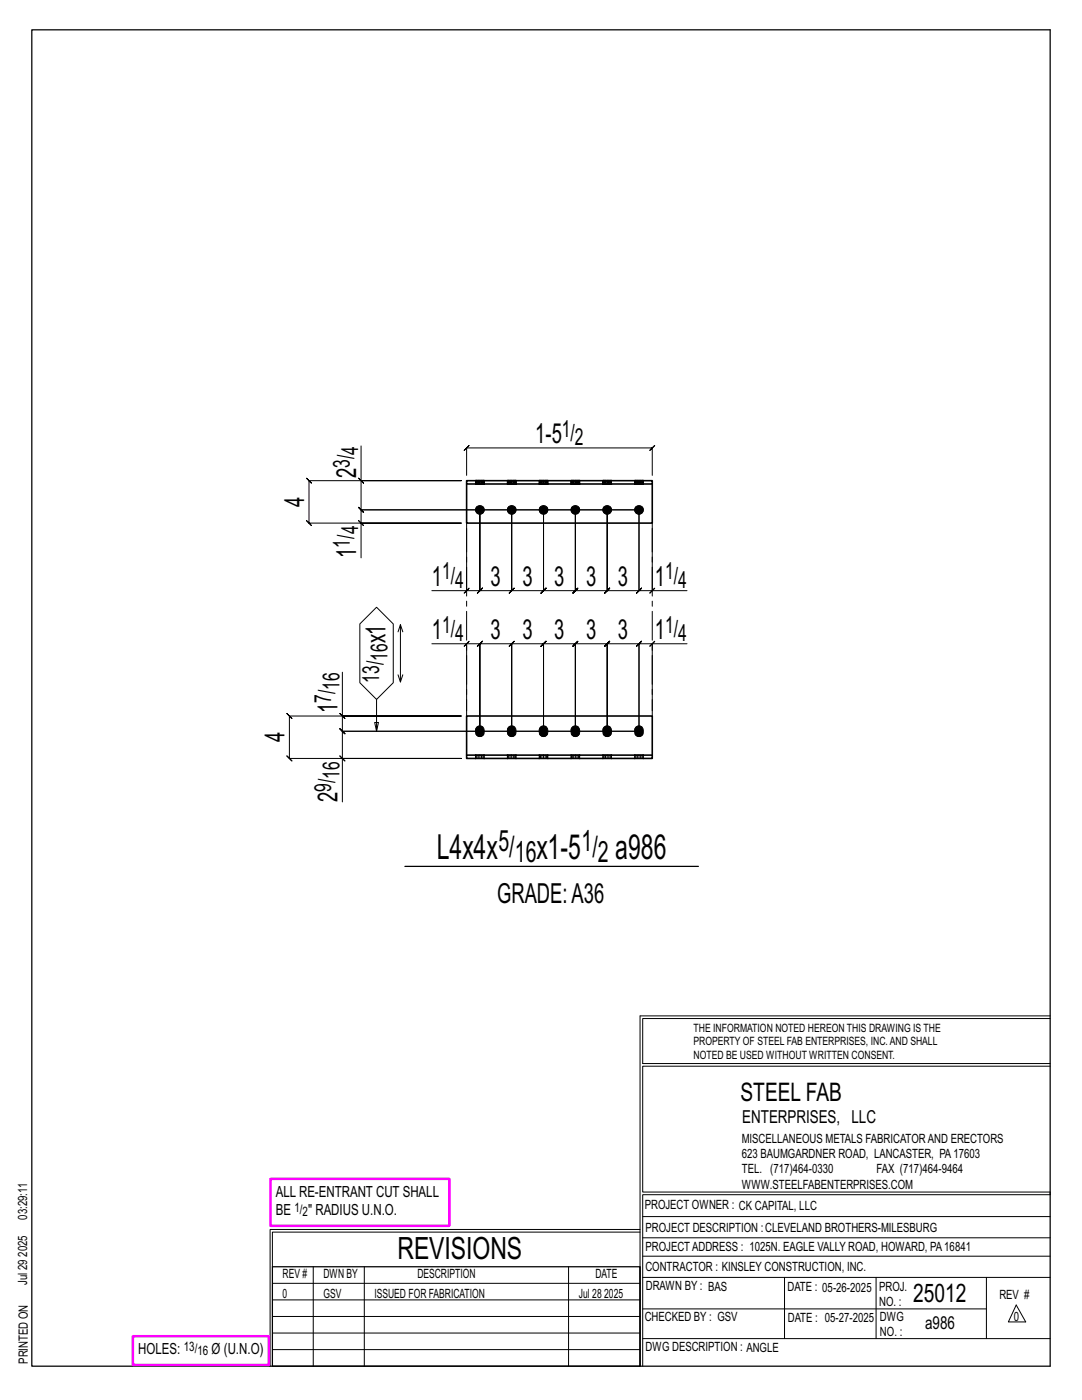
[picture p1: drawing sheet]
<svg xmlns="http://www.w3.org/2000/svg" width="216mm" height="279mm" viewBox="0 0 216 279" stroke-linecap="round" stroke-linejoin="round" font-family="sans-serif">
<g fill="none" stroke="#000" stroke-width=".2">
<path d="M71.5 95.4l1 1zM72 89v6.9h20h-30.3l-.5-.5 1 1-.5-.5v8.5l-.5-.5 1 1-.5-.5h30.3h-20v6.9M72 95.9v5.9l-.5-.5 1 1-.5-.5h55.5M93.1 94.9v-5.5l-.5 .5 1-1-.5 .5h37l-.5 .5 1-1-.5 .5v5.5M71.5 103.9l1 1zM93.1 105.5v12.4h-6.9M93.6 117.4l-1 1zM127.5 101.8h-55.5l-.5-.5 1 1-.5-.5v2.6M127.5 101.8v16.1l.5-.5-1 1 .5-.5h-6.3l.5-.5-1 1 .5-.5v-16.1v16.1l.5-.5-1 1 .5-.5h-6.4l.5-.5-1 1 .5-.5v-16.1v16.1l.5-.5-1 1 .5-.5h-6.3l.5-.5-1 1 .5-.5v-16.1v16.1l.5-.5-1 1 .5-.5h-6.4l.5-.5-1 1 .5-.5v-16.1v16.1l.5-.5-1 1 .5-.5h-6.3l.5-.5-1 1 .5-.5v-16.1v16.1l.5-.5-1 1 .5-.5h-2.7M127.5 101.8v16.1l-.5 .5 1-1-.5 .5h2.6M130.1 105.5v12.4h7M130.6 117.4l-1 1z"/>
<path d="M68.3 134.2v8.7h23.7h-34.3l-.5-.5 1 1-.5-.5v8.5l-.5-.5 1 1-.5-.5h34.3h-23.7v8.6M71.8 124.5l3.3-3.3 3.4 3.3v11.8l-3.4 3.3-3.3-3.3zM75.1 139.6v6.3l-.3-1.7h.7l-.4 1.7M79.4 134.7l.5 1.4 .5-1.4M79.9 124.7l-.5 1.4M80.4 126.1l-.5-1.4v11.4M86.2 128.5h6.9v13.3M93.1 128.5l.5-.5-1 1zM93.1 128.5h2.7l-.5 .5 1-1-.5 .5v17.4v-17.4l-.5 .5 1-1-.5 .5h6.3l-.5 .5 1-1-.5 .5v17.4v-17.4l-.5 .5 1-1-.5 .5h6.4l-.5 .5 1-1-.5 .5v17.4v-17.4l-.5 .5 1-1-.5 .5h6.3l-.5 .5 1-1-.5 .5v17.4v-17.4l-.5 .5 1-1-.5 .5h6.4l-.5 .5 1-1-.5 .5v17.4v-17.4l-.5 .5 1-1-.5 .5h6.3l-.5 .5 1-1-.5 .5v17.4M129.6 129l1-1zM130.1 128.5h-2.6l.5-.5-1 1 .5-.5v17.4M137.1 128.5h-7v13.3"/>
<path d="M67.8 150.9l1 1zM67.8 142.4l1 1zM68.3 142.9v3l-.5-.5 1 1-.5-.5h59.2M127.5 145.9h-59.2l-.5-.5 1 1-.5-.5v5.5M127.7 202.7v70M127.7 202.7h81.8M209.5 203.3h-81.3v9h81.3M209.5 212.8h-81.3v25.1h81.3v.5h-81.3v34.3M54.4 259.4h73.3M54.4 256.1h73.3M62.5 252.8v19.9M72.7 252.8v19.9"/>
<path d="M113.4 252.8v19.9M127.7 245.4h-73.8v27.3M127.7 245.9h-73.3v6.9M128.2 242.8h81.3M128.2 254.9h81.3M128.2 250.7h81.3M128.2 247h81.3M156.5 254.9v12.2M174.8 254.9v12.2M196.8 254.9v12.2M54.4 269.3h73.3M54.4 266h73.3"/>
<path d="M54.4 262.7h73.3M128.2 261.2h68.6M128.2 267.1h81.3M202.8 260.4l1.9 3.4h-3.5z"/>
</g>
<path d="M6.3 6h203.2v266.7h-203.2zM80.8 172.9h58.6M54.4 252.8h73.3v19.9h-73.3z" fill="none" stroke="#000" stroke-width=".25"/>
<path d="M54 235.3h35.6v9.3h-35.6zM26.5 266.7h27.1v5.7h-27.1z" fill="none" stroke="#f0f" stroke-width=".5"/>
<g fill="#000" stroke="#000" stroke-width=".2">
<path d="M95.1 145.1a.91 .91 0 0 1 1.2-.1 .91 .91 0 0 1 .3 1.1 .9 .9 0 0 1-1.1 .9 .9 .9 0 0 1-.6-1.3zM101.5 145.1a.91 .91 0 0 1 1.1-.1 .91 .91 0 0 1 .4 1.1 .9 .9 0 0 1-1.1 .9 .9 .9 0 0 1-.7-1.3zM107.8 145.1a.91 .91 0 0 1 1.2-.1 .91 .91 0 0 1 .3 1.1 .9 .9 0 0 1-1.1 .9 .9 .9 0 0 1-.6-1.3zM114.2 145.1a.91 .91 0 0 1 1.1-.1 .91 .91 0 0 1 .4 1.1 .9 .9 0 0 1-1.1 .9 .9 .9 0 0 1-.7-1.3zM120.5 145.1a.91 .91 0 0 1 1.2-.1 .91 .91 0 0 1 .3 1.1 .9 .9 0 0 1-1.1 .9 .9 .9 0 0 1-.6-1.3zM126.9 145.1a.91 .91 0 0 1 1.1-.1 .91 .91 0 0 1 .4 1.1 .9 .9 0 0 1-1.1 .9 .9 .9 0 0 1-.7-1.3z"/>
<circle cx="95.8" cy="101.8" r=".86"/>
<circle cx="102.1" cy="101.8" r=".86"/>
<circle cx="108.5" cy="101.8" r=".86"/>
<circle cx="114.8" cy="101.8" r=".86"/>
<circle cx="121.2" cy="101.8" r=".86"/>
<circle cx="127.5" cy="101.8" r=".86"/>
</g>
<g fill="none" stroke="#000" stroke-width=".32">
<path d="M93.1 95.9h37v.7h-37zM93.1 96.6v7.8h37v-7.8M94.9 95.9h1.7M94.9 96.6h1.7M101.2 95.9h1.8M101.2 96.6h1.8M107.6 95.9h1.7M107.6 96.6h1.7M113.9 95.9h1.8M113.9 96.6h1.8M120.3 95.9h1.7M120.3 96.6h1.7"/>
<path d="M126.6 95.9h1.8M126.6 96.6h1.8M93.1 150.7h37v.7h-37zM93.1 150.7v-7.8h37v7.8M94.9 150.7h.1M94.9 151.4h.1M96.6 150.7h.1M96.6 151.4h.1M101.2 150.7h.1M101.2 151.4h.1M103 150.7h.1M103 151.4h.1"/>
<path d="M107.6 150.7h.1M107.6 151.4h.1M109.3 150.7h.1M109.3 151.4h.1M113.9 150.7h.1M113.9 151.4h.1M115.7 150.7h.1M115.7 151.4h.1M120.3 150.7h.1M120.3 151.4h.1M122 150.7h.1M122 151.4h.1"/>
<path d="M126.6 150.7h.1M126.6 151.4h.1M128.4 150.7h.1M128.4 151.4h.1"/>
</g>
<g fill="none" stroke="#000" stroke-width=".2" stroke-dasharray="2 1.4">
<path d="M94.9 95.9l.1 .7zM94.9 95.9v.7M95 95.9h.1v.7h-.1zM95 95.9v.7zM95.1 95.9h.3v.7h-.3zM95.1 95.9v.7zM95.4 95.9h.4v.7h-.4zM95.4 95.9v.7zM95.8 95.9h.3v.7h-.3zM95.8 95.9v.7zM96.1 95.9h.3v.7h-.3zM96.1 95.9v.7z"/>
<path d="M96.4 95.9h.1v.7h-.1zM96.4 95.9v.7zM96.5 95.9l.1 .7zM96.5 95.9v.7zM96.6 96.6v-.7M101.2 95.9l.1 .7zM101.2 95.9v.7M101.3 95.9h.2v.7h-.2zM101.3 95.9v.7zM101.5 95.9h.3v.7h-.3zM101.5 95.9v.7zM101.8 95.9h.3v.7h-.3z"/>
<path d="M101.8 95.9v.7zM102.1 95.9h.3v.7h-.3zM102.1 95.9v.7zM102.4 95.9h.3v.7h-.3zM102.4 95.9v.7zM102.7 95.9h.2v.7h-.2zM102.7 95.9v.7zM102.9 95.9l.1 .7zM102.9 95.9v.7zM103 96.6v-.7M107.6 95.9l.1 .7zM107.6 95.9v.7"/>
<path d="M107.7 95.9h.1v.7h-.1zM107.7 95.9v.7zM107.8 95.9h.3v.7h-.3zM107.8 95.9v.7zM108.1 95.9h.4v.7h-.4zM108.1 95.9v.7zM108.5 95.9h.3v.7h-.3zM108.5 95.9v.7zM108.8 95.9h.3v.7h-.3zM108.8 95.9v.7zM109.1 95.9h.1v.7h-.1zM109.1 95.9v.7z"/>
<path d="M109.2 95.9l.1 .7zM109.2 95.9v.7zM109.3 96.6v-.7M113.9 95.9l.1 .7zM113.9 95.9v.7M114 95.9h.2v.7h-.2zM114 95.9v.7zM114.2 95.9h.3v.7h-.3zM114.2 95.9v.7zM114.5 95.9h.3v.7h-.3zM114.5 95.9v.7zM114.8 95.9h.3v.7h-.3z"/>
<path d="M114.8 95.9v.7zM115.1 95.9h.3v.7h-.3zM115.1 95.9v.7zM115.4 95.9h.2v.7h-.2zM115.4 95.9v.7zM115.6 95.9l.1 .7zM115.6 95.9v.7zM115.7 96.6v-.7M120.3 95.9l.1 .7zM120.3 95.9v.7M120.4 95.9h.1v.7h-.1zM120.4 95.9v.7z"/>
<path d="M120.5 95.9h.3v.7h-.3zM120.5 95.9v.7zM120.8 95.9h.4v.7h-.4zM120.8 95.9v.7zM121.2 95.9h.3v.7h-.3zM121.2 95.9v.7zM121.5 95.9h.3v.7h-.3zM121.5 95.9v.7zM121.8 95.9h.1v.7h-.1zM121.8 95.9v.7zM121.9 95.9l.1 .7zM121.9 95.9v.7z"/>
<path d="M122 96.6v-.7M126.6 95.9l.1 .7zM126.6 95.9v.7M126.7 95.9h.2v.7h-.2zM126.7 95.9v.7zM126.9 95.9h.3v.7h-.3zM126.9 95.9v.7zM127.2 95.9h.3v.7h-.3zM127.2 95.9v.7zM127.5 95.9h.3v.7h-.3zM127.5 95.9v.7zM127.8 95.9h.3v.7h-.3z"/>
<path d="M127.8 95.9v.7zM128.1 95.9h.2v.7h-.2zM128.1 95.9v.7zM128.3 95.9l.1 .7zM128.3 95.9v.7zM128.4 96.6v-.7M94.9 150.7h.1M94.9 150.7v.7M95 151.4h-.1M95.1 151.4h-.1v-.7h.1M95.1 145.1a.91 .91 0 0 1 1.2-.1 .91 .91 0 0 1 .3 1.1 .9 .9 0 0 1-1.1 .9 .9 .9 0 0 1-.6-1.3zM95.4 150.7h.4v.7h-.4z"/>
<path d="M95.4 151.4h-.3v-.7h.3M95.8 151.4h.3v-.7h.3M95.8 150.7h.3M96.1 151.4h.3v-.7h.1M96.4 151.4h.1l.1-.7M96.6 151.4v-.7M96.6 151.4h-.1M101.2 150.7h.1M101.2 150.7v.7M101.3 151.4h-.1M101.5 151.4h-.2v-.7h.2M101.5 145.1a.91 .91 0 0 1 1.1-.1 .91 .91 0 0 1 .4 1.1 .9 .9 0 0 1-1.1 .9 .9 .9 0 0 1-.7-1.3z"/>
<path d="M101.8 150.7h.3v.7h-.3zM101.8 151.4h-.3v-.7h.3M102.1 151.4h.3v-.7h.3M102.1 150.7h.3M102.4 151.4h.3v-.7h.2M102.7 151.4h.2l.1-.7M103 151.4v-.7M103 151.4h-.1M107.6 150.7h.1M107.6 150.7v.7M107.7 151.4h-.1M107.8 151.4h-.1v-.7h.1"/>
<path d="M107.8 145.1a.91 .91 0 0 1 1.2-.1 .91 .91 0 0 1 .3 1.1 .9 .9 0 0 1-1.1 .9 .9 .9 0 0 1-.6-1.3zM108.1 150.7h.4v.7h-.4zM108.1 151.4h-.3v-.7h.3M108.5 151.4h.3v-.7h.3M108.5 150.7h.3M108.8 151.4h.3v-.7h.1M109.1 151.4h.1l.1-.7M109.3 151.4v-.7M109.3 151.4h-.1M113.9 150.7h.1M113.9 150.7v.7M114 151.4h-.1"/>
<path d="M114.2 151.4h-.2v-.7h.2M114.2 145.1a.91 .91 0 0 1 1.1-.1 .91 .91 0 0 1 .4 1.1 .9 .9 0 0 1-1.1 .9 .9 .9 0 0 1-.7-1.3zM114.5 150.7h.3v.7h-.3zM114.5 151.4h-.3v-.7h.3M114.8 151.4h.3v-.7h.3M114.8 150.7h.3M115.1 151.4h.3v-.7h.2M115.4 151.4h.2l.1-.7M115.7 151.4v-.7M115.7 151.4h-.1M120.3 150.7h.1M120.3 150.7v.7"/>
<path d="M120.4 151.4h-.1M120.5 151.4h-.1v-.7h.1M120.5 145.1a.91 .91 0 0 1 1.2-.1 .91 .91 0 0 1 .3 1.1 .9 .9 0 0 1-1.1 .9 .9 .9 0 0 1-.6-1.3zM120.8 150.7h.4v.7h-.4zM120.8 151.4h-.3v-.7h.3M121.2 151.4h.3v-.7h.3M121.2 150.7h.3M121.5 151.4h.3v-.7h.1M121.8 151.4h.1l.1-.7M122 151.4v-.7M122 151.4h-.1M126.6 150.7h.1"/>
<path d="M126.6 150.7v.7M126.7 151.4h-.1M126.9 151.4h-.2v-.7h.2M126.9 145.1a.91 .91 0 0 1 1.1-.1 .91 .91 0 0 1 .4 1.1 .9 .9 0 0 1-1.1 .9 .9 .9 0 0 1-.7-1.3zM127.2 150.7h.3v.7h-.3zM127.2 151.4h-.3v-.7h.3M127.5 151.4h.3v-.7h.3M127.5 150.7h.3M127.8 151.4h.3v-.7h.2M128.1 151.4h.2l.1-.7M128.4 151.4v-.7M128.4 151.4h-.1"/>
<circle cx="95.8" cy="101.8" r=".86"/>
<circle cx="102.1" cy="101.8" r=".86"/>
<circle cx="108.5" cy="101.8" r=".86"/>
<circle cx="114.8" cy="101.8" r=".86"/>
<circle cx="121.2" cy="101.8" r=".86"/>
<circle cx="127.5" cy="101.8" r=".86"/>
</g>
<path d="M93.1 104.4v38.5M130.1 104.4v38.5" fill="none" stroke="#000" stroke-width=".2" stroke-dasharray="5.8 1 1 1"/>
<g font-size="6.9">
<text x="87.1" y="171.5">L4x4x</text>
<text x="107.1" y="171.5">x1-5</text>
<text x="122.8" y="171.5">a986</text>
</g>
<text font-size="6.1" x="79.3" y="251.3">REVISIONS</text>
<g font-size="5.9">
<text x="99.4" y="169.9">5/</text>
<text x="102.7" y="172">16</text>
<text x="116" y="169.9">1/</text>
<text x="119.3" y="172">2</text>
</g>
<g font-size="5.5">
<text x="106.8" y="88.4">1-5</text>
<text x="71.1" y="95.4" transform="rotate(-90 71.1 95.4)">2</text>
<text x="60.7" y="101.2" transform="rotate(-90 60.7 101.2)">4</text>
<text x="71.1" y="111.3" transform="rotate(-90 71.1 111.3)">1</text>
<text x="86.2" y="116.9">1</text>
<text x="97.9" y="116.9">3</text>
<text x="104.3" y="116.9">3</text>
<text x="110.6" y="116.9">3</text>
<text x="117" y="116.9">3</text>
<text x="123.3" y="116.9">3</text>
<text x="130.7" y="116.9">1</text>
<text x="76.9" y="128.4" transform="rotate(-90 76.9 128.4)">x1</text>
<text x="86.2" y="127.5">1</text>
<text x="97.9" y="127.5">3</text>
<text x="104.3" y="127.5">3</text>
<text x="110.6" y="127.5">3</text>
<text x="117" y="127.5">3</text>
<text x="123.3" y="127.5">3</text>
<text x="130.7" y="127.5">1</text>
<text x="67.3" y="142.3" transform="rotate(-90 67.3 142.3)">1</text>
<text x="56.8" y="148.2" transform="rotate(-90 56.8 148.2)">4</text>
<text x="67.3" y="160" transform="rotate(-90 67.3 160)">2</text>
<text x="99.2" y="180.2">GRADE:A36</text>
</g>
<g font-size="5.1">
<text x="147.8" y="219.8">STEEL FAB</text>
<text x="182.2" y="259.9">25012</text>
</g>
<g font-size="4.7">
<text x="112.1" y="87.2">1/</text>
<text x="114.7" y="88.8">2</text>
<text x="69.8" y="93.4" transform="rotate(-90 69.8 93.4)">3/</text>
<text x="71.5" y="90.7" transform="rotate(-90 71.5 90.7)">4</text>
<text x="71.5" y="106.7" transform="rotate(-90 71.5 106.7)">4</text>
<text x="69.8" y="109.3" transform="rotate(-90 69.8 109.3)">1/</text>
<text x="88.2" y="115.6">1/</text>
<text x="90.8" y="117.3">4</text>
<text x="132.7" y="115.6">1/</text>
<text x="135.3" y="117.3">4</text>
<text x="77.3" y="131.9" transform="rotate(-90 77.3 131.9)">16</text>
<text x="88.2" y="126.2">1/</text>
<text x="90.8" y="127.9">4</text>
<text x="132.7" y="126.2">1/</text>
<text x="135.3" y="127.9">4</text>
<text x="67.7" y="137.6" transform="rotate(-90 67.7 137.6)">16</text>
<text x="75.7" y="136.3" transform="rotate(-90 75.7 136.3)">13/</text>
<text x="66.1" y="140.3" transform="rotate(-90 66.1 140.3)">7/</text>
<text x="67.7" y="155.4" transform="rotate(-90 67.7 155.4)">16</text>
<text x="66.1" y="158" transform="rotate(-90 66.1 158)">9/</text>
</g>
<g font-size="3.6">
<text x="148.1" y="224.1">ENTERPRISES, LLC</text>
<text x="184.6" y="265.2">a986</text>
</g>
<g font-size="3.1">
<text x="55" y="238.9">ALL RE-ENTRANT CUT SHALL</text>
<text x="55" y="242.5">BE</text>
<text x="61.5" y="242.5">&quot; RADIUS U.N.O.</text>
<text x="27.6" y="270.2">HOLES:</text>
<text x="42.2" y="270.2">Ø (U.N.O)</text>
</g>
<g font-size="2.6">
<text x="58.8" y="241.8">1/</text>
<text x="60.4" y="242.7">2</text>
<text x="36.7" y="269.6">13/</text>
<text x="39.4" y="270.5">16</text>
</g>
<g font-size="2.5">
<text x="148" y="231.2">623 BAUMGARDNER ROAD, LANCASTER, PA17603</text>
<text x="148" y="228.1">MISCELLANEOUS METALS FABRICATORAND ERECTORS</text>
<text x="148" y="237.2">WWW.STEELFABENTERPRISES.COM</text>
<text x="148" y="234.2">TEL. (717)464-0330</text>
<text x="174.9" y="234.2">FAX (717)464-9464</text>
<text x="5.4" y="243.4" transform="rotate(-90 5.4 243.4)">03:29:11</text>
<text x="128.7" y="241.3">PROJECT OWNER : CK CAPITAL, LLC</text>
<text x="128.8" y="246">PROJECT DESCRIPTION :CLEVELAND BROTHERS-MILESBURG</text>
<text x="5.4" y="250.8" transform="rotate(-90 5.4 250.8)">2025</text>
<text x="128.8" y="249.7">PROJECTADDRESS : 1025N. EAGLE VALLY ROAD, HOWARD, PA16841</text>
<text x="5.4" y="256.5" transform="rotate(-90 5.4 256.5)">Jul 29</text>
<text x="56.4" y="255">REV #</text>
<text x="64.5" y="255">DWN BY</text>
<text x="83.3" y="255">DESCRIPTION</text>
<text x="118.8" y="255">DATE</text>
<text x="128.8" y="253.7">CONTRACTOR : KINSLEY CONSTRUCTION, INC.</text>
<text x="128.9" y="257.5">DRAWN BY : BAS</text>
<text x="157.1" y="257.6">DATE : 05-26-2025</text>
<text x="175.4" y="257.7">PROJ.</text>
<text x="56.4" y="259">0</text>
<text x="64.5" y="259">GSV</text>
<text x="74.7" y="259">ISSUED FOR FABRICATION</text>
<text x="115.5" y="259">Jul 28</text>
<text x="120.6" y="259">2025</text>
<text x="128.6" y="263.7">CHECKED BY : GSV</text>
<text x="157.2" y="263.7">DATE : 05-27-2025</text>
<text x="175.4" y="260.7">NO. :</text>
<text x="175.6" y="263.7">DWG</text>
<text x="199.4" y="259.2">REV #</text>
<text x="202.3" y="263.7">0</text>
<text x="128.8" y="269.7">DWG DESCRIPTION : ANGLE</text>
<text x="175.6" y="266.7">NO. :</text>
<text x="5.5" y="272.2" transform="rotate(-90 5.5 272.2)">PRINTED ON</text>
</g>
<g font-size="2.3">
<text x="138.4" y="208.6">PROPERTY OF STEEL FAB ENTERPRISES, INC.AND SHALL</text>
<text x="138.4" y="205.9">THE INFORMATION NOTED HEREON THIS DRAWING IS THE</text>
<text x="138.4" y="211.3">NOTED BE USED WITHOUT WRITTEN CONSENT.</text>
</g>
</svg>
